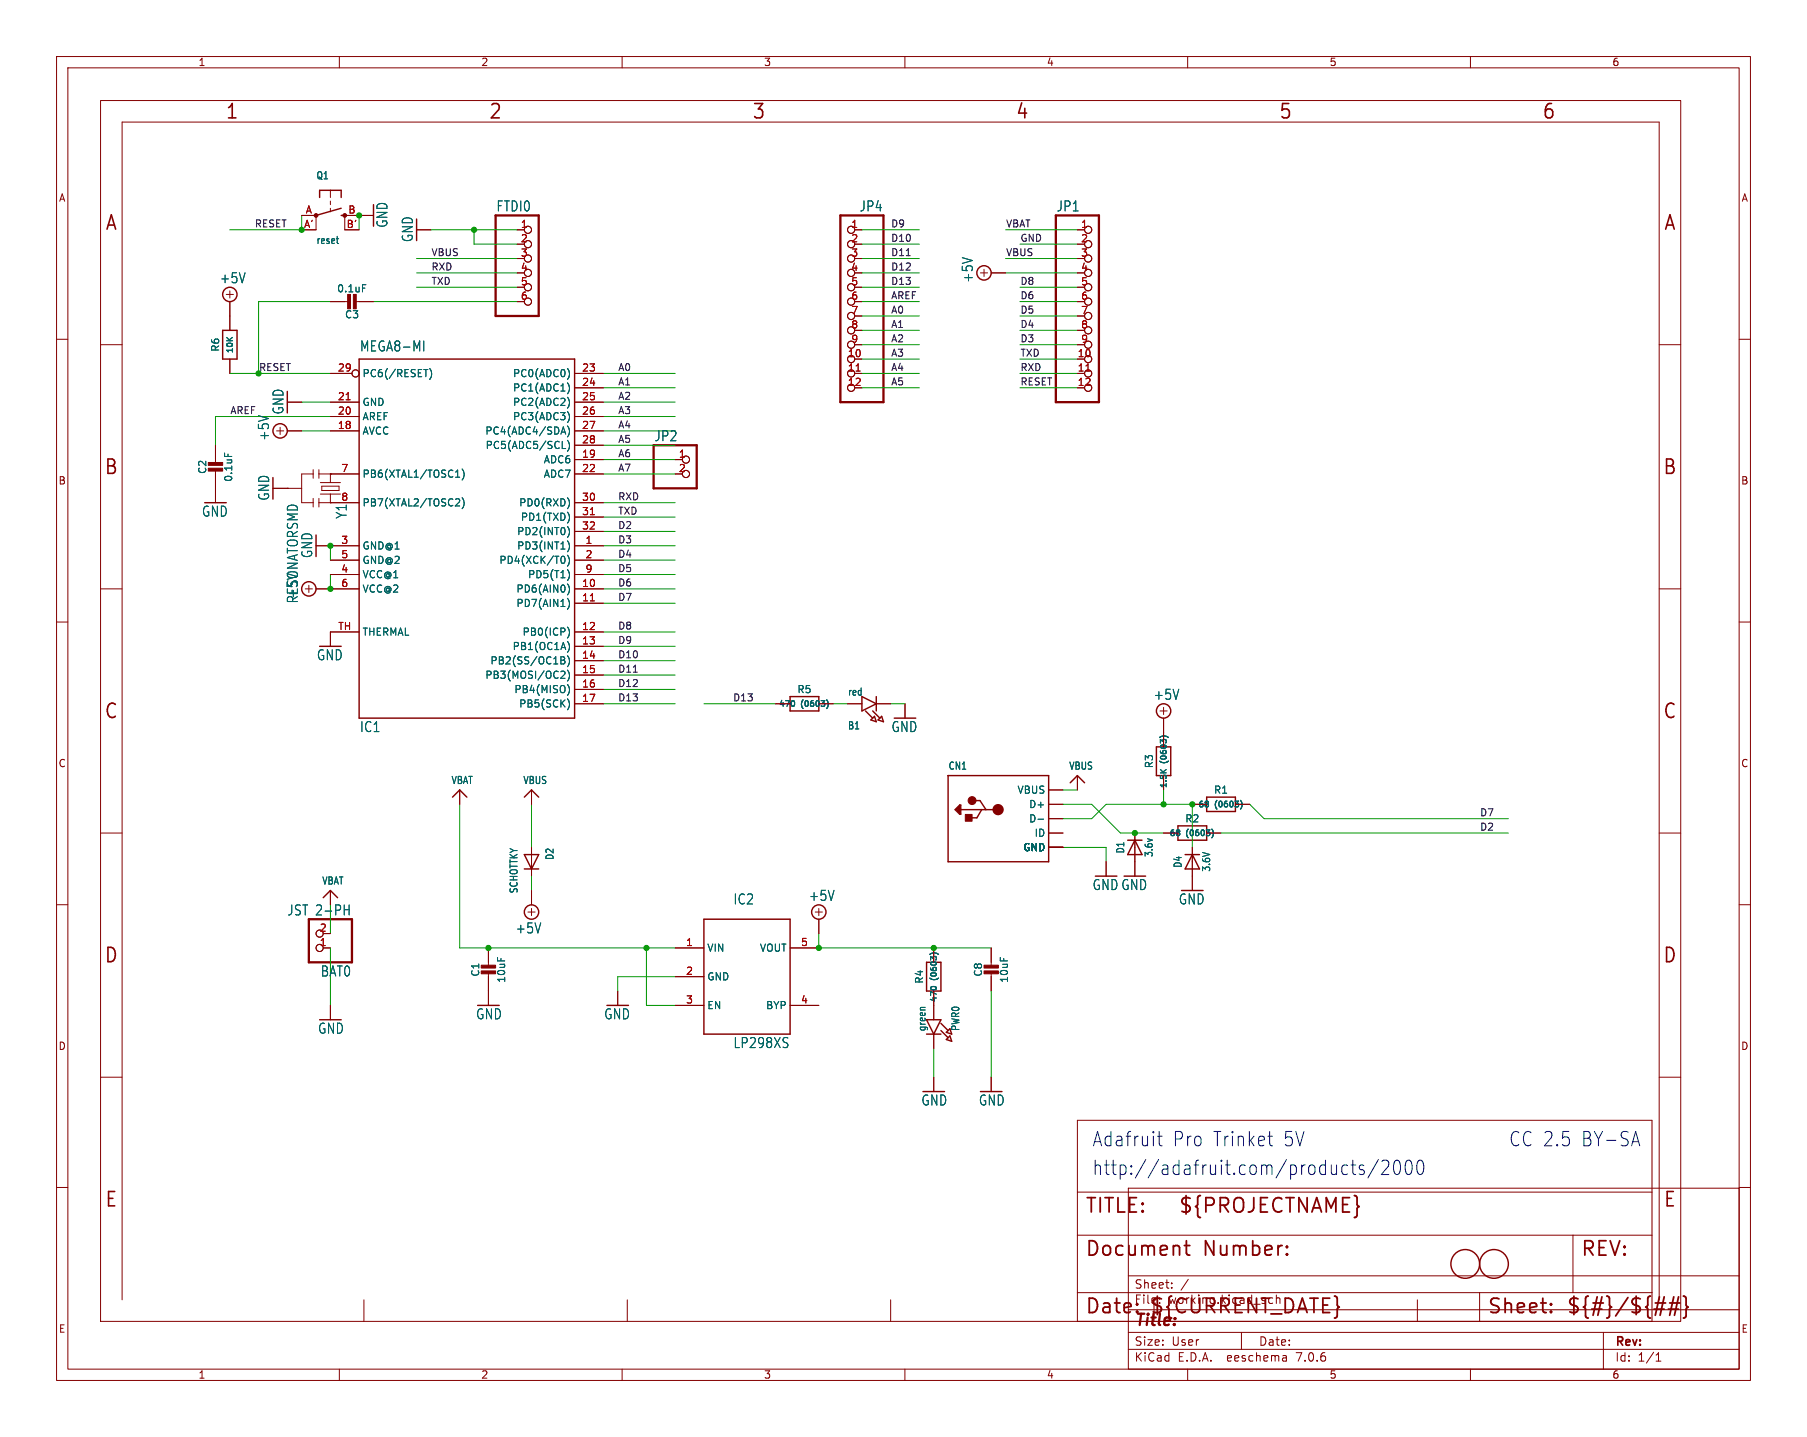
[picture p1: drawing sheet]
<svg xmlns="http://www.w3.org/2000/svg" width="320mm" height="254mm" viewBox="0 0 320 254" stroke-linecap="round" stroke-linejoin="round" font-family="sans-serif">
<g fill="none" stroke="#840000" stroke-width=".18">
<path d="M10 10h299.5v234.1h-299.5zM12 12h295.5v230.1h-295.5zM17.8 17.8h279.4v215.9h-279.4zM60 10v2M110 10v2M160 10v2M210 10v2M260 10v2M53.3 38.1h2.6v2.5h-2.6M58.4 33.7v1.2M58.4 35.6v.6M58.4 36.8v.7"/>
<path d="M66 38.1h-5v2.5h2.5M10 60h2M40 52.1h1.3M40.6 51.4v1.3M40.6 53.3v5.1M58.4 53.3h3.3M62.7 53.3h3.3M73.7 40.6h2.5M91.4 40.6h1.3M91.4 53.3h1.3M91.4 45.7h1.3M91.4 50.8h1.3"/>
<path d="M151.1 40.6h1.3M151.1 53.3h1.3M151.1 43.2h1.3M151.1 45.7h1.3M151.1 48.3h1.3M151.1 50.8h1.3M151.1 55.9h1.3M151.1 58.4h1.3M173.4 48.3h1.2M174 47.6v1.3M175.3 48.3h2.5M190.5 40.6h1.3"/>
<path d="M190.5 53.3h1.3M190.5 45.7h1.3M190.5 50.8h1.3M190.5 55.9h1.3M190.5 58.4h1.3M307.5 60h2M17.8 61h3.8M38.1 78.7v3.3M40.6 63.5v2.5M48.9 76.2h1.3M49.5 75.6v1.2M50.8 76.2h2.5"/>
<path d="M50.8 71.1h2.5M58.4 76.2h5.1M58.4 71.1h5.1M58.4 66h3.8M58.4 73.7h5.1M101.6 76.2h5.1M101.6 71.1h5.1M101.6 66h5.1M101.6 68.6h5.1M101.6 73.7h5.1M101.6 78.7h5.1M151.1 63.5h1.3"/>
<path d="M151.1 66h1.3M151.1 68.6h1.3M151.1 61h1.3M190.5 61h1.3M293.4 61h3.8M38.1 83.1v5.8M48.3 86.4h5M50.8 86.4h.1M55.4 83.1v1.5M55.4 88.1v1.6M55.4 83.8h-2.1v5.1h2.1M55.9 96.5h7.6"/>
<path d="M56.4 83.8h7.1M56.4 83.1v1.5M56.4 88.1v1.6M56.4 88.9h7.1M56.6 85.3h3.6M56.6 87.4h3.6M56.9 86h3v.7h-3zM58.4 83.8h.1M58.4 88.9h.1M58.4 83.8v1.5M58.4 87.4v1.5M58.4 99.1h5.1"/>
<path d="M101.6 96.5h5.1M101.6 83.8h5.1M101.6 88.9h5.1M101.6 81.3h5.1M101.6 99.1h5.1M101.6 91.4h5.1M101.6 94h5.1M119.4 81.3h1.2M10 110h2M17.8 104.1h3.8M54 104.1h1.2M54.6 103.5v1.3"/>
<path d="M55.9 104.1h7.6M58.4 101.6h5.1M63.5 111.8h-5.1v2.5M101.6 104.1h5.1M101.6 106.7h5.1M101.6 111.8h5.1M101.6 114.3h5.1M101.6 116.8h5.1M101.6 119.4h5.1M101.6 101.6h5.1M293.4 104.1h3.8M307.5 110h2"/>
<path d="M81.3 139.7v2.5M94 139.7v2.5M101.6 121.9h5.1M101.6 124.5h5.1M137.2 124.5h2.5M144.8 124.5h2.5M149.9 124.5h2.5M154.9 124.5h2.6M160 124.5v2.5M185.4 139.7h2.6M190.5 137.2v2.5M205.1 125.7h1.3"/>
<path d="M205.7 125.1v1.3M205.7 127v5.1M205.7 137.2v2.5M10 160h2M17.8 147.3h3.8M58.4 157.5v2.5M94 149.9v5M94 157.5v2.5M185.4 149.9h2.6M185.4 142.2h2.6M185.4 144.8h2.6M185.4 147.3h2.6"/>
<path d="M195.6 152.4v2.5M200.7 147.3v7.6M205.7 147.3h2.6M210.8 142.2h2.6M210.8 149.9v7.6M213.4 147.3h2.5M218.4 142.2h2.6M293.4 147.3h3.8M307.5 160h2M57.1 167.6h1.3M57.1 165.1h1.3M58.4 177.8v2.5"/>
<path d="M86.4 167.6v3.3M86.4 172v5.8M93.3 161.3h1.3M94 160.7v1.2M109.2 175.3v2.5M119.4 167.6h5.1M119.4 172.7h5.1M119.4 177.8h5.1M139.7 167.6h5.1M139.7 177.8h5.1M144.1 161.3h1.3M144.8 160.7v1.2"/>
<path d="M144.8 162.6v2.5M165.1 167.6v2.6M165.1 175.3v5M175.3 167.6v3.3M175.3 172v3.3M17.8 190.5h3.8M165.1 182.9v2.5M165.1 190.5v2.5M175.3 190.5v2.5M190.5 198.1h101.6v35.6h-101.6zM293.4 190.5h3.8M10 210h2"/>
<path d="M190.5 210.8h101.6M190.5 218.4h101.6M199.5 210.1h108v32h-108zM278.1 218.4v10.2M307.5 210h2M21.6 229.9v-208.3h271.8v208.3M64.3 229.9v3.8M110.9 229.9v3.8M157.5 229.9v3.8M190.5 228.6h101.6M199.5 238.6h108M199.5 235.6h108"/>
<path d="M199.5 231.6h108M199.5 225.6h108M207.2 227.7v.1M207.2 226.9v.1M210.1 226.2l-1.3 2M219.5 235.6v3M227.4 239.8l.1 .9M250.6 229.9v3.8M261.6 228.6v5.1M283.5 235.6v6.5M292.8 239.6l.5-.4v1.5M60 242.1v2"/>
<path d="M110 242.1v2M160 242.1v2M210 242.1v2M227.5 240.6l-.2 .1M227.5 240.1h-.2M260 242.1v2M292.8 240.7h.9"/>
<circle cx="93.3" cy="50.8" r=".63"/>
<circle cx="93.3" cy="53.3" r=".63"/>
<circle cx="93.3" cy="48.3" r=".63"/>
<circle cx="93.3" cy="43.2" r=".63"/>
<circle cx="93.3" cy="45.7" r=".63"/>
<circle cx="93.3" cy="40.6" r=".63"/>
<circle cx="150.5" cy="48.3" r=".63"/>
<circle cx="150.5" cy="40.6" r=".63"/>
<circle cx="150.5" cy="53.3" r=".63"/>
<circle cx="150.5" cy="58.4" r=".63"/>
<circle cx="150.5" cy="55.9" r=".63"/>
<circle cx="150.5" cy="50.8" r=".63"/>
<circle cx="150.5" cy="43.2" r=".63"/>
<circle cx="150.5" cy="45.7" r=".63"/>
<circle cx="192.4" cy="40.6" r=".63"/>
<circle cx="192.4" cy="43.2" r=".63"/>
<circle cx="192.4" cy="58.4" r=".63"/>
<circle cx="192.4" cy="45.7" r=".63"/>
<circle cx="192.4" cy="50.8" r=".63"/>
<circle cx="192.4" cy="53.3" r=".63"/>
<circle cx="192.4" cy="55.9" r=".63"/>
<circle cx="192.4" cy="48.3" r=".63"/>
<circle cx="62.9" cy="66" r=".63"/>
<circle cx="150.5" cy="63.5" r=".63"/>
<circle cx="150.5" cy="66" r=".63"/>
<circle cx="150.5" cy="61" r=".63"/>
<circle cx="150.5" cy="68.6" r=".63"/>
<circle cx="192.4" cy="61" r=".63"/>
<circle cx="192.4" cy="63.5" r=".63"/>
<circle cx="192.4" cy="66" r=".63"/>
<circle cx="192.4" cy="68.6" r=".63"/>
<circle cx="121.3" cy="83.8" r=".63"/>
<circle cx="121.3" cy="81.3" r=".63"/>
<circle cx="56.5" cy="165.1" r=".63"/>
<circle cx="56.5" cy="167.6" r=".63"/>
</g>
<g fill="none" stroke="#840000" stroke-width=".25">
<path d="M56.5 34.9v-1.2h3.8v1.2M60.3 36.8l-4.4 1.3M60.3 38.1h.7M39.4 58.4h2.5v5.1h-2.5zM63.5 63.5h38.1v63.5h-38.1zM139.7 123.2h5.1v2.5h-5.1zM152.4 123.2l2.5 1.3-2.5 1.2zM153 125.7l1.3 1.3M154 127.3l.6-.6 .3 .9zM154.3 125.7l1.3 1.3M154.9 123.2v2.5M155.9 126.7l.3 .9-.9-.3z"/>
<path d="M167.6 137.2h17.8v15.2h-17.8zM189.2 138.4l1.3-1.2 1.3 1.2M204.5 132.1h2.5v5.1h-2.5zM57.1 158.7l1.3-1.2 1.3 1.2M80 141l1.3-1.3 1.2 1.3M92.7 151.1h2.5l-1.2 2.6zM92.7 153.7h2.5M92.7 141l1.3-1.3 1.2 1.3M169.1 143.2l.4-.4v.8l-.2-.2v-.2M169.7 142.4h.2v1.6h-.2l-.8-.8zM169.7 142.4v1.4M169.9 143.2h6.6"/>
<path d="M172.3 141.6h1l1 1.6M173.6 143.2l-.9 1.4h-1.2M199.4 148.6h2.5M200.7 148.6l1.2 2.5h-2.5zM208.3 146h5.1v2.6h-5.1zM209.5 151.1h2.6M210.8 151.1l1.3 2.6h-2.6zM213.4 141h5v2.5h-5zM124.5 162.6h15.2v20.3h-15.2zM163.8 170.2h2.6v5.1h-2.6zM163.8 180.3h2.6l-1.3 2.6zM163.8 182.9h2.6"/>
<path d="M166.4 181l1.2 1.2M166.4 182.2l1.2 1.3M168 181.9l-.7 .7 1 .3M168 183.2l.3 .9-1-.3z"/>
<circle cx="40.6" cy="52.1" r="1.27"/>
<circle cx="174" cy="48.3" r="1.27"/>
<circle cx="49.5" cy="76.2" r="1.27"/>
<circle cx="54.6" cy="104.1" r="1.27"/>
<circle cx="205.7" cy="125.7" r="1.27"/>
<circle cx="94" cy="161.3" r="1.27"/>
<circle cx="144.8" cy="161.3" r="1.27"/>
<circle cx="259.1" cy="223.5" r="2.54"/>
<circle cx="264.2" cy="223.5" r="2.54"/>
</g>
<path d="M140.4 124l.1 .3-.1 .6M146.2 123.8a1.17 1.17 0 0 1 0 1.5M205 130.4a1.17 1.17 0 0 1 1.6 0M214.3 146.6a1.17 1.17 0 0 1 0 1.6M219.3 141.5a1.17 1.17 0 0 1 0 1.6M164.4 168.8a1.17 1.17 0 0 1 1.5 0M164.6 174.6l.3-.1 .6 .1" fill="none" stroke="#006464" stroke-width=".2"/>
<g fill="#840000" stroke="#840000" stroke-width=".18">
<path d="M174 171.7h2.5v.5h-2.5z"/>
<path d="M174 170.7h2.5v.5h-2.5z"/>
<path d="M85.1 171.7h2.5v.5h-2.5z"/>
<path d="M85.1 170.7h2.5v.5h-2.5z"/>
<path d="M170.7 144h1.2v1.2h-1.2z"/>
<path d="M62.5 52.1h.5v2.5h-.5z"/>
<path d="M61.5 52.1h.5v2.5h-.5z"/>
<path d="M36.8 82.8h2.6v.5h-2.6z"/>
<path d="M36.8 81.8h2.6v.5h-2.6z"/>
<circle cx="171.9" cy="141.6" r=".7"/>
<circle cx="55.9" cy="38.1" r=".33"/>
<circle cx="61" cy="38.1" r=".33"/>
</g>
<circle cx="176.5" cy="143.2" r=".5" fill="none" stroke="#840000" stroke-width="1"/>
<g fill="none" stroke="#006464" stroke-width=".18">
<path d="M59.5 42.2h.4M59.8 43.1h.1M64.1 50.3h.6M74.9 60.3v1.8M74.9 65.3h.8M76 65.2a1.46 1.46 0 0 1 0 1.9M99.3 76.4h.6M99.4 79.3h.6M99.6 75.5l.4 1.3M100.3 77.9a1.46 1.46 0 0 1 0 1.9M100.4 65.2a1.49 1.49 0 0 1 0 1.8M100.4 67.8a1.49 1.49 0 0 1 0 1.8"/>
<path d="M100.4 70.3a1.49 1.49 0 0 1 0 1.8M100.4 72.8a1.49 1.49 0 0 1 0 1.9M100.4 75.4a1.47 1.47 0 0 1-.1 1.9M39.7 80.1v.6M80.6 84.4h.7M80.7 88.2l.5 .1 .1 .3-.8 .9h.8M80.8 83.3l.1-.2v1.3M81.7 82.9a1.46 1.46 0 0 1 0 2M81.7 88a1.46 1.46 0 0 1 0 2M99.5 98.4a.68 .68 0 0 1 .4 .6 .68 .68 0 0 1-.4 .6M100.3 95.6a1.46 1.46 0 0 1 0 2M100.3 98.2a1.46 1.46 0 0 1 0 1.9"/>
<path d="M100.4 93.2a1.47 1.47 0 0 1-.1 1.8M100.5 88.3l.2 .6-.2 .8M100.6 91.1v.9M99.2 116.1l.6 .2v.2l-.2 .3M99.2 116.8h.4M99.4 118.7l.4 .1 .1 .3-.8 .9h.8M99.6 116.8l.3 .2-.1 .3-.6 .1M100.3 105.8a1.46 1.46 0 0 1 0 1.9M100.3 110.9a1.46 1.46 0 0 1 0 1.9M100.3 113.4a1.46 1.46 0 0 1 0 2M100.3 116a1.46 1.46 0 0 1 0 1.9M100.3 118.5a1.46 1.46 0 0 1 0 1.9"/>
<path d="M100.4 100.8a1.49 1.49 0 0 1 0 1.8M100.4 103.3a1.47 1.47 0 0 1-.1 1.9M100.4 121.1a1.49 1.49 0 0 1 0 1.8M100.4 123.6a1.47 1.47 0 0 1-.1 1.9M183.5 144.9h1M60.9 160.9h.8M61.7 160v1.8M139.1 183.5l.2 .1M139.2 184.6v.5"/>
</g>
<path d="M87.6 38.1h7.6v17.8h-7.6zM148.6 38.1h7.6v33h-7.6zM186.7 38.1h7.6v33h-7.6zM115.6 78.7h7.6v7.7h-7.6zM54.6 162.6h7.6v7.6h-7.6z" fill="none" stroke="#840000" stroke-width=".41"/>
<path d="M61.2 70.7h.7M151.4 65.6h.7M192 65.6h.7M104.4 91h.7M104.4 106.3h.7" fill="none" stroke="#a90000" stroke-width=".18"/>
<g fill="none" stroke="#840000" stroke-width=".32">
<path d="M209.8 219.4v2.2l.1 .2 .5 .2M201.1 231.9l.1 .1-.1 .1M209.4 220.3h1M227.6 221.7l.1 .1-.1 .2M227.6 221.7l-.2 .1 .2 .2M227.6 220.4v.2M227.6 221.7v.3M227.6 220.4l.1 .1-.1 .1M227.6 220.4l-.2 .1 .2 .1M274.2 231.9l.2 .1-.2 .1M274.2 231.9l-.1 .1 .1 .1M274.2 230.5v.3"/>
<path d="M274.2 231.9v.2M274.2 230.5l.2 .2-.2 .1M274.2 230.5l-.1 .2 .1 .1M292.4 231.5h1.9M292.7 230.4h1.8M294.3 229.3l-.8 3.3M295 231.5h1.8M295.2 230.4h1.8M296 229.3l-.8 3.3M296.8 229.3l-.7 3.3M297.6 229.2l.4 .1 .1 .3v1.2l.4 .4-.4 .3v1.2l-.1 .3-.4 .1"/>
</g>
<path d="M160.2 45.2h.8M112 118.9h.7" fill="none" stroke="#0f0f0f" stroke-width=".18"/>
<g fill="none" stroke="#0000c2" stroke-width=".18">
<path d="M204.7 200.9h.8M205 200.1v2.2l.1 .2 .4 .1M224.2 200.9h.8M224.6 202.5l.4 .1M238.1 206l.2 .1M238.3 207.6l-.2 .1M238.9 206h.8M239.2 205.2v2.1l.1 .3 .4 .1M241.2 206.1l-.6-.1a.44 .44 0 0 0-.3 .4 .44 .44 0 0 0 .3 .5h.3a.44 .44 0 0 1 .4 .4 .44 .44 0 0 1-.4 .4l-.6-.1M243.7 205.1l-1.8 3.2M244.3 205.4l.3-.2h.6a.72 .72 0 0 1 .3 1.1l-1.3 1.4h1.4M246.7 205.3a.49 .49 0 0 1 .5-.1 .49 .49 0 0 1 .3 .5 1.62 1.62 0 0 1-.4 2 .56 .56 0 0 1-.6-.5 2.27 2.27 0 0 1 .2-1.9z"/>
<path d="M248.8 205.3a.49 .49 0 0 1 .5-.1 .49 .49 0 0 1 .3 .5 1.62 1.62 0 0 1-.4 2 .56 .56 0 0 1-.6-.5 2.27 2.27 0 0 1 .2-1.9zM250.8 205.3a.49 .49 0 0 1 .5-.1 .49 .49 0 0 1 .3 .5 1.62 1.62 0 0 1-.4 2 .56 .56 0 0 1-.6-.5 2.27 2.27 0 0 1 .2-1.9zM288.7 201.9h1M289.2 200.1l.7 2.5"/>
</g>
<g fill="none" stroke="#009600" stroke-width=".18">
<path d="M53.3 38.1v2.5h-12.7M63.5 38.1v2.5M58.4 53.3h-12.7v12.7M66 53.3h25.4M73.7 45.7h17.7M73.7 48.3h17.7M73.7 50.8h17.7M76.2 40.6h15.2M83.8 40.6v2.6h7.6M152.4 53.3h10.2M152.4 58.4h10.2M152.4 55.9h10.2"/>
<path d="M152.4 43.2h10.2M152.4 45.7h10.2M152.4 40.6h10.2M152.4 48.3h10.2M152.4 50.8h10.2M177.8 45.7h12.7M177.8 40.6h12.7M177.8 48.3h12.7M180.3 53.3h10.2M180.3 58.4h10.2M180.3 55.9h10.2M180.3 43.2h10.2"/>
<path d="M180.3 50.8h10.2M40.6 66h17.8M53.3 76.2h5.1M53.3 71.1h5.1M58.4 73.7h-20.3v5M106.7 66h12.7M106.7 68.6h12.7M106.7 73.7h12.7M106.7 76.2h12.7M106.7 78.7h12.7M106.7 71.1h12.7M152.4 66h10.2"/>
<path d="M152.4 68.6h10.2M152.4 63.5h10.2M152.4 61h10.2M180.3 66h10.2M180.3 68.6h10.2M180.3 63.5h10.2M180.3 61h10.2M58.4 96.5v2.6M106.7 99.1h12.7M106.7 91.4h12.7M106.7 94h12.7M106.7 88.9h12.7"/>
<path d="M106.7 96.5h12.7M106.7 81.3h12.7M106.7 83.8h12.7M58.4 101.6v2.5M106.7 111.8h12.7M106.7 106.7h12.7M106.7 114.3h12.7M106.7 104.1h12.7M106.7 119.4h12.7M106.7 116.8h12.7M106.7 101.6h12.7M106.7 121.9h12.7"/>
<path d="M106.7 124.5h12.7M124.5 124.5h12.7M147.3 124.5h2.6M157.5 124.5h2.5M188 139.7h2.5M205.7 139.7v2.5M81.3 142.2v25.4h38.1M94 142.2v7.7M94 154.9v2.6M188 142.2h5l5.1 5.1h7.6M188 144.8h5l2.6-2.6h15.2v7.7M188 149.9h7.6v2.5"/>
<path d="M215.9 147.3h50.8M221 142.2l2.5 2.6h43.2M58.4 160v5.1M58.4 167.6v10.2M114.3 167.6v10.2h5.1M119.4 172.7h-10.2v2.6M144.8 165.1v2.5h30.5M175.3 175.3v15.2M165.1 185.4v5.1"/>
</g>
<g fill="#009600" stroke="#009600" stroke-width=".18">
<circle cx="58.4" cy="96.5" r=".46"/>
<circle cx="58.4" cy="104.1" r=".46"/>
<circle cx="86.4" cy="167.6" r=".46"/>
<circle cx="114.3" cy="167.6" r=".46"/>
<circle cx="144.8" cy="167.6" r=".46"/>
<circle cx="165.1" cy="167.6" r=".46"/>
<circle cx="45.7" cy="66" r=".46"/>
<circle cx="83.8" cy="40.6" r=".46"/>
<circle cx="63.5" cy="38.1" r=".46"/>
<circle cx="53.3" cy="40.6" r=".46"/>
<circle cx="205.7" cy="142.2" r=".46"/>
<circle cx="210.8" cy="142.2" r=".46"/>
<circle cx="200.7" cy="147.3" r=".46"/>
</g>
<g font-size="3.5" fill="#840000">
<text x="39.8" y="21.4">1</text>
<text x="86.3" y="21.4">2</text>
<text x="132.9" y="21.4">3</text>
<text x="179.5" y="21.4">4</text>
<text x="226" y="21.4">5</text>
<text x="272.6" y="21.4">6</text>
<text x="18.5" y="41.1">A</text>
<text x="294.1" y="41.1">A</text>
<text x="18.3" y="84.2">B</text>
<text x="293.9" y="84.2">B</text>
<text x="18.3" y="127.4">C</text>
<text x="293.9" y="127.4">C</text>
<text x="18.3" y="170.6">D</text>
<text x="293.9" y="170.6">D</text>
<text x="18.5" y="213.8">E</text>
<text x="191.8" y="214.9">TITLE:</text>
<text x="208.3" y="214.9">${PROJECTNAME}</text>
<text x="294" y="213.8">E</text>
<text x="191.8" y="222.5">Document</text>
<text x="212.8" y="222.5">Number:</text>
<text x="279.4" y="222.5">REV:</text>
<text x="191.8" y="232.7">Date:</text>
<text x="203.2" y="232.7">${CURRENT_DATE}</text>
<text x="262.9" y="232.7">Sheet:</text>
<text x="276.9" y="232.7">${#}/${##}</text>
</g>
<g font-size="3.5" fill="#0000c2">
<text x="193" y="203">Adafruit</text>
<text x="207.3" y="203">Pro Trinket</text>
<text x="226.8" y="203">5V</text>
<text x="266.7" y="203">CC 2.5</text>
<text x="279.5" y="203">BY-SA</text>
<text x="193" y="208">http://adafruit.com/products/2000</text>
</g>
<text font-size="2.8" fill="#840000" x="200.5" y="235">Title:</text>
<g font-size="2.5" fill="#006464">
<text x="68.7" y="40.4" transform="rotate(-90 68.7 40.4)">GND</text>
<text x="87.7" y="37.6">FTDI0</text>
<text x="151.9" y="37.6">JP4</text>
<text x="186.7" y="37.6">JP1</text>
<text x="73.2" y="42.9" transform="rotate(-90 73.2 42.9)">GND</text>
<text x="38.8" y="50.3">+5V</text>
<text x="172.2" y="50.1" transform="rotate(-90 172.2 50.1)">+5V</text>
<text x="63.6" y="62.4">MEGA8-MI</text>
<text x="50.4" y="73.4" transform="rotate(-90 50.4 73.4)">GND</text>
<text x="47.8" y="78.1" transform="rotate(-90 47.8 78.1)">+5V</text>
<text x="115.6" y="78.2">JP2</text>
<text x="47.8" y="88.6" transform="rotate(-90 47.8 88.6)">GND</text>
<text x="35.6" y="91.6">GND</text>
<text x="61.5" y="91.8" transform="rotate(-90 61.5 91.8)">Y1</text>
<text x="55.4" y="98.8" transform="rotate(-90 55.4 98.8)">GND</text>
<text x="52.8" y="106" transform="rotate(-90 52.8 106)">+5V</text>
<text x="52.9" y="106.8" transform="rotate(-90 52.9 106.8)">RESONATORSMD</text>
<text x="55.9" y="117">GND</text>
<text x="203.9" y="124">+5V</text>
<text x="63.6" y="129.7">IC1</text>
<text x="157.5" y="129.7">GND</text>
<text x="129.6" y="160.2">IC2</text>
<text x="142.9" y="159.5">+5V</text>
<text x="193.1" y="157.6">GNDGND</text>
<text x="208.3" y="160.2">GND</text>
<text x="50.7" y="162.1">JST 2-PH</text>
<text x="91.1" y="165.3">+5V</text>
<text x="56.6" y="172.9">BAT0</text>
<text x="56.1" y="183">GND</text>
<text x="84.1" y="180.5">GND</text>
<text x="106.7" y="180.5">GND</text>
<text x="129.6" y="185.6">LP298XS</text>
<text x="162.8" y="195.7">GND</text>
<text x="173" y="195.7">GND</text>
</g>
<g font-size="2.1" fill="#840000">
<text x="200.5" y="230.8">File:</text>
<text x="200.5" y="228.1">Sheet:</text>
<text x="206.6" y="230.8">working.kicad_sch</text>
<text x="200.5" y="238.2">Size:</text>
<text x="207.2" y="238.2">User</text>
<text x="222.5" y="238.2">Date:</text>
<text x="285.5" y="238.4">Rev:</text>
<text x="200.5" y="241">KiCad</text>
<text x="208.2" y="241">E.D.A.</text>
<text x="217.1" y="241">eeschema</text>
<text x="229.5" y="241">7.0.6</text>
<text x="285.5" y="241">Id:</text>
<text x="289.6" y="241">1/1</text>
</g>
<g font-size="1.8" fill="#840000">
<text x="35" y="11.9">1</text>
<text x="85" y="11.9">2</text>
<text x="135" y="11.9">3</text>
<text x="185" y="11.9">4</text>
<text x="235" y="11.9">5</text>
<text x="285" y="11.9">6</text>
<text x="10.3" y="35.9">A</text>
<text x="307.9" y="35.9">A</text>
<text x="10.3" y="85.9">B</text>
<text x="307.8" y="85.9">B</text>
<text x="10.3" y="135.9">C</text>
<text x="307.8" y="135.9">C</text>
<text x="10.3" y="185.9">D</text>
<text x="307.8" y="185.9">D</text>
<text x="10.3" y="235.9">E</text>
<text x="307.8" y="235.9">E</text>
<text x="35" y="244">1</text>
<text x="85" y="244">2</text>
<text x="135" y="244">3</text>
<text x="185" y="244">4</text>
<text x="235" y="244">5</text>
<text x="285" y="244">6</text>
</g>
<g font-size="1.8" fill="#006464">
<text x="55.9" y="31.9">Q1</text>
<text x="55.9" y="43.3">reset</text>
<text x="59.5" y="51.9">0.1uF</text>
<text x="60.9" y="56.5">C3</text>
<text x="39" y="62.3" transform="rotate(-90 39 62.3)">R6</text>
<text x="64" y="72">GND</text>
<text x="64" y="66.9">PC6(/RESET)</text>
<text x="90.6" y="66.9">PC0(ADC0)</text>
<text x="90.6" y="69.4">PC1(ADC1)</text>
<text x="90.6" y="72">PC2(ADC2)</text>
<text x="64" y="77.1">AVCC</text>
<text x="64" y="74.5">AREF</text>
<text x="85.7" y="77.1">PC4(ADC4/SDA)</text>
<text x="90.6" y="74.5">PC3(ADC3)</text>
<text x="36.7" y="83.9" transform="rotate(-90 36.7 83.9)">C2</text>
<text x="85.8" y="79.6">PC5(ADC5/SCL)</text>
<text x="96.1" y="82.1">ADC6</text>
<text x="41.3" y="85.3" transform="rotate(-90 41.3 85.3)">0.1uF</text>
<text x="64" y="84.7">PB6(XTAL1/TOSC1)</text>
<text x="64" y="89.8">PB7(XTAL2/TOSC2)</text>
<text x="91.7" y="89.8">PD0(RXD)</text>
<text x="96.1" y="84.7">ADC7</text>
<text x="91.3" y="94.8">PD2(INT0)</text>
<text x="92" y="92.3">PD1(TXD)</text>
<text x="64" y="97.4">GND@1</text>
<text x="64" y="99.9">GND@2</text>
<text x="88.2" y="99.9">PD4(XCK/T0)</text>
<text x="91.3" y="97.4">PD3(INT1)</text>
<text x="64" y="102.5">VCC@1</text>
<text x="64" y="105">VCC@2</text>
<text x="91.2" y="105">PD6(AIN0)</text>
<text x="91.2" y="107.5">PD7(AIN1)</text>
<text x="93.3" y="102.5">PD5(T1)</text>
<text x="64" y="112.6">THERMAL</text>
<text x="92.3" y="112.6">PB0(ICP)</text>
<text x="86.6" y="117.7">PB2(SS/OC1B)</text>
<text x="90.5" y="115.2">PB1(OC1A)</text>
<text x="85.7" y="120.2">PB3(MOSI/OC2)</text>
<text x="90.8" y="122.8">PB4(MISO)</text>
<text x="91.7" y="125.3">PB5(SCK)</text>
<text x="140.9" y="122.8">R5</text>
<text x="149.8" y="123.2">red</text>
<text x="149.8" y="129.2">B1</text>
<text x="167.6" y="136.3">CN1</text>
<text x="188.9" y="136.3">VBUS</text>
<text x="204.1" y="136" transform="rotate(-90 204.1 136)">R3</text>
<text x="79.7" y="138.9">VBAT</text>
<text x="92.4" y="138.9">VBUS</text>
<text x="179.8" y="140.6">VBUS</text>
<text x="181.9" y="143.1">D+</text>
<text x="214.6" y="140.6">R1</text>
<text x="181.9" y="145.6">D-</text>
<text x="182.8" y="148.2">ID</text>
<text x="209.5" y="145.6">R2</text>
<text x="98.1" y="152.2" transform="rotate(-90 98.1 152.2)">D2</text>
<text x="180.8" y="150.7">GND</text>
<text x="199" y="151" transform="rotate(-90 199 151)">D1</text>
<text x="204" y="151.7" transform="rotate(-90 204 151.7)">3.6v</text>
<text x="209.1" y="153.6" transform="rotate(-90 209.1 153.6)">D4</text>
<text x="214.2" y="154.3" transform="rotate(-90 214.2 154.3)">3.6V</text>
<text x="56.9" y="156.6">VBAT</text>
<text x="91.7" y="158.1" transform="rotate(-90 91.7 158.1)">SCHOTTKY</text>
<text x="84.9" y="172.8" transform="rotate(-90 84.9 172.8)">C1</text>
<text x="89.5" y="173.9" transform="rotate(-90 89.5 173.9)">10uF</text>
<text x="125" y="168.5">VIN</text>
<text x="125" y="173.6">GND</text>
<text x="134.3" y="168.5">VOUT</text>
<text x="173.8" y="172.8" transform="rotate(-90 173.8 172.8)">C8</text>
<text x="178.4" y="173.9" transform="rotate(-90 178.4 173.9)">10uF</text>
<text x="125" y="178.7">EN</text>
<text x="135.4" y="178.7">BYP</text>
<text x="163.4" y="174.1" transform="rotate(-90 163.4 174.1)">R4</text>
<text x="163.9" y="182.5" transform="rotate(-90 163.9 182.5)">green</text>
<text x="169.8" y="182.4" transform="rotate(-90 169.8 182.4)">PWR0</text>
</g>
<g font-size="1.8" fill="#a90000">
<text x="53.7" y="40.4">A'</text>
<text x="54" y="37.8">A</text>
<text x="61.2" y="40.4">B'</text>
<text x="61.5" y="37.8">B</text>
<text x="92" y="40.4">1</text>
<text x="150.4" y="40.4">1</text>
<text x="191.1" y="40.4">1</text>
<text x="92" y="42.9">2</text>
<text x="92" y="45.5">3</text>
<text x="150.4" y="42.9">2</text>
<text x="150.4" y="45.5">3</text>
<text x="191.1" y="42.9">2</text>
<text x="191.1" y="45.5">3</text>
<text x="92" y="48">4</text>
<text x="92" y="50.5">5</text>
<text x="92" y="53.1">6</text>
<text x="150.4" y="48">4</text>
<text x="150.4" y="50.5">5</text>
<text x="150.4" y="53.1">6</text>
<text x="191.1" y="48">4</text>
<text x="191.1" y="50.5">5</text>
<text x="191.1" y="53.1">6</text>
<text x="150.4" y="55.6">7</text>
<text x="150.4" y="58.2">8</text>
<text x="191.1" y="55.6">7</text>
<text x="191.1" y="58.2">8</text>
<text x="59.6" y="65.8">29</text>
<text x="102.8" y="65.8">23</text>
<text x="149.8" y="63.2">10</text>
<text x="149.8" y="65.8">11</text>
<text x="150.4" y="60.7">9</text>
<text x="190.5" y="63.2">10</text>
<text x="190.5" y="65.8">11</text>
<text x="191.1" y="60.7">9</text>
<text x="59.6" y="70.9">21</text>
<text x="102.8" y="68.3">24</text>
<text x="102.8" y="70.9">25</text>
<text x="149.8" y="68.3">12</text>
<text x="190.5" y="68.3">12</text>
<text x="59.6" y="75.9">18</text>
<text x="59.6" y="73.4">20</text>
<text x="102.8" y="73.4">26</text>
<text x="102.8" y="75.9">27</text>
<text x="60.3" y="83.6">7</text>
<text x="102.8" y="81">19</text>
<text x="102.8" y="83.6">22</text>
<text x="102.8" y="78.5">28</text>
<text x="119.9" y="81">1</text>
<text x="119.9" y="83.6">2</text>
<text x="60.3" y="88.6">8</text>
<text x="102.8" y="88.6">30</text>
<text x="102.8" y="91.2">31</text>
<text x="102.8" y="93.7">32</text>
<text x="60.3" y="96.3">3</text>
<text x="60.3" y="101.3">4</text>
<text x="60.3" y="98.8">5</text>
<text x="103.4" y="96.3">1</text>
<text x="103.4" y="98.8">2</text>
<text x="103.4" y="101.3">9</text>
<text x="60.3" y="103.9">6</text>
<text x="102.8" y="103.9">10</text>
<text x="102.8" y="106.4">11</text>
<text x="59.7" y="111.5">TH</text>
<text x="102.8" y="111.5">12</text>
<text x="102.8" y="114">13</text>
<text x="102.8" y="116.6">14</text>
<text x="102.8" y="119.1">15</text>
<text x="102.8" y="121.7">16</text>
<text x="102.8" y="124.2">17</text>
<text x="56.4" y="167.4">1</text>
<text x="56.4" y="164.8">2</text>
<text x="121.2" y="167.4">1</text>
<text x="141.5" y="167.4">5</text>
<text x="121.2" y="172.5">2</text>
<text x="121.2" y="177.5">3</text>
<text x="141.5" y="177.5">4</text>
</g>
<g font-size="1.7" fill="#0f0f0f">
<text x="45" y="40.3">RESET</text>
<text x="157.5" y="40.3">D9</text>
<text x="177.8" y="40.3">VBAT</text>
<text x="76.2" y="47.9">RXD</text>
<text x="76.2" y="45.4">VBUS</text>
<text x="157.5" y="47.9">D12</text>
<text x="157.5" y="45.4">D11</text>
<text x="157.5" y="42.8">D10</text>
<text x="177.8" y="45.4">VBUS</text>
<text x="180.3" y="42.8">GND</text>
<text x="76.2" y="50.5">TXD</text>
<text x="157.5" y="50.5">D13</text>
<text x="157.5" y="53">AREF</text>
<text x="180.3" y="53">D6</text>
<text x="180.3" y="50.5">D8</text>
<text x="157.5" y="58.1">A1</text>
<text x="157.5" y="55.5">A0</text>
<text x="180.3" y="58.1">D4</text>
<text x="180.3" y="55.5">D5</text>
<text x="45.7" y="65.7">RESET</text>
<text x="109.2" y="65.7">A0</text>
<text x="157.5" y="65.7">A4</text>
<text x="157.5" y="63.2">A3</text>
<text x="157.5" y="60.6">A2</text>
<text x="180.3" y="63.2">TXD</text>
<text x="180.3" y="65.7">RXD</text>
<text x="180.3" y="60.6">D3</text>
<text x="109.2" y="70.8">A2</text>
<text x="109.2" y="68.2">A1</text>
<text x="157.5" y="68.2">A5</text>
<text x="180.3" y="68.2">RESET</text>
<text x="40.6" y="73.3">AREF</text>
<text x="109.2" y="73.3">A3</text>
<text x="109.2" y="75.9">A4</text>
<text x="109.2" y="83.5">A7</text>
<text x="109.2" y="78.4">A5</text>
<text x="109.2" y="80.9">A6</text>
<text x="109.2" y="88.6">RXD</text>
<text x="109.2" y="91.1">TXD</text>
<text x="109.2" y="93.6">D2</text>
<text x="109.2" y="96.2">D3</text>
<text x="109.2" y="98.7">D4</text>
<text x="109.2" y="101.3">D5</text>
<text x="109.2" y="106.3">D7</text>
<text x="109.2" y="103.8">D6</text>
<text x="109.2" y="111.4">D8</text>
<text x="109.2" y="114">D9</text>
<text x="109.2" y="119">D11</text>
<text x="109.2" y="116.5">D10</text>
<text x="109.2" y="124.1">D13</text>
<text x="109.2" y="121.6">D12</text>
<text x="129.5" y="124.1">D13</text>
<text x="261.6" y="144.4">D7</text>
<text x="261.6" y="147">D2</text>
</g>
<g font-size="1.4" fill="#006464">
<text x="41.5" y="62.6" transform="rotate(-90 41.5 62.6)">10K</text>
<text x="137.6" y="125.3">470</text>
<text x="141.7" y="125.3">(0603)</text>
<text x="206.6" y="134.9" transform="rotate(-90 206.6 134.9)">(0603)</text>
<text x="206.6" y="139.5" transform="rotate(-90 206.6 139.5)">1.5K</text>
<text x="211.7" y="143.1">68</text>
<text x="214.8" y="143.1">(0603)</text>
<text x="206.6" y="148.1">68</text>
<text x="209.8" y="148.1">(0603)</text>
<text x="165.9" y="173.3" transform="rotate(-90 165.9 173.3)">(0603)</text>
<text x="165.9" y="177.4" transform="rotate(-90 165.9 177.4)">470</text>
</g>
</svg>
